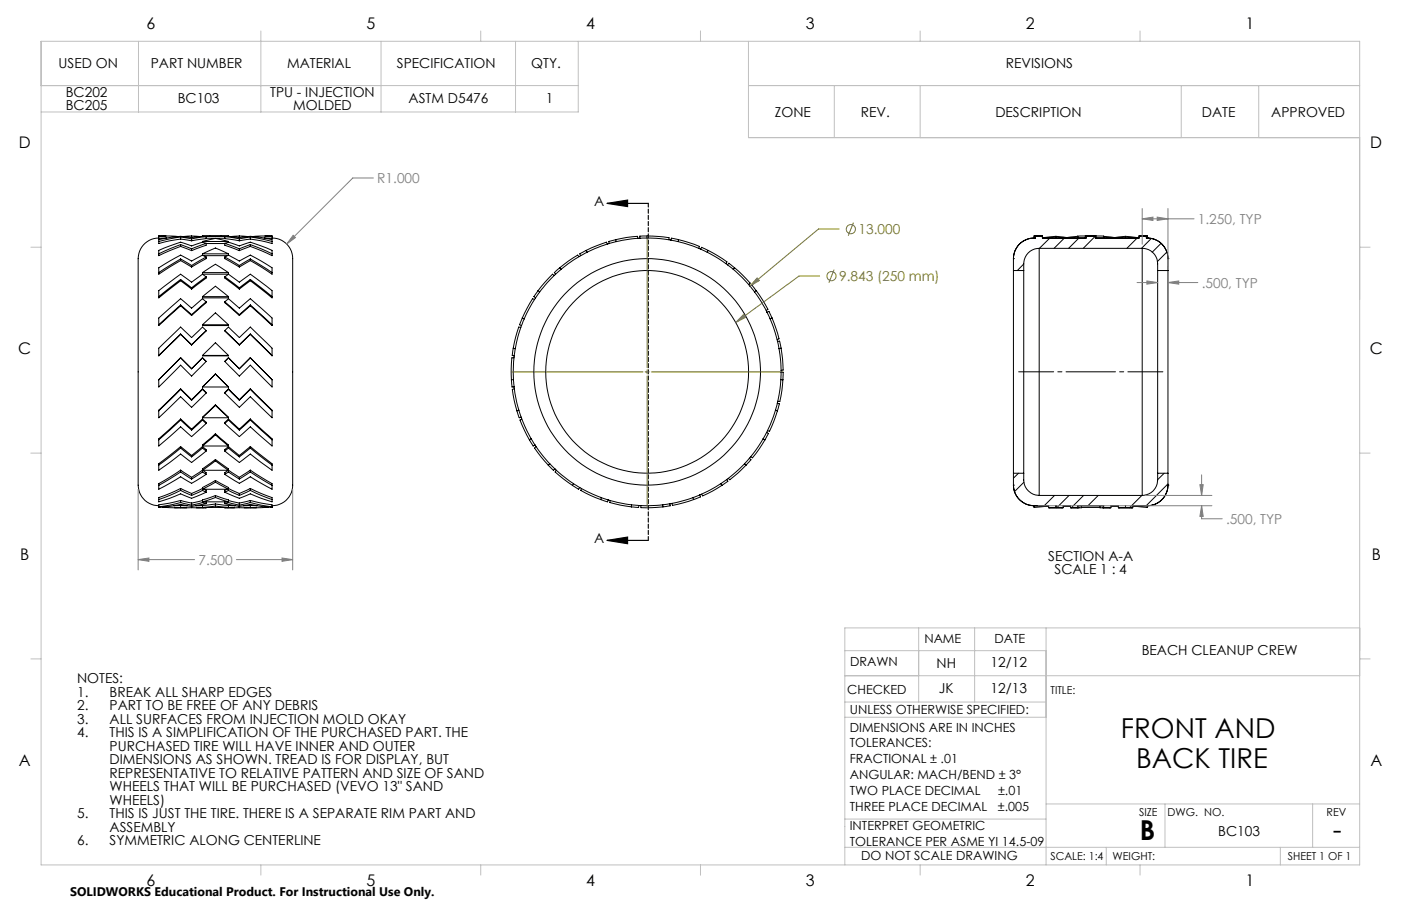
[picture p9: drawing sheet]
<svg xmlns="http://www.w3.org/2000/svg" width="432mm" height="279mm" viewBox="0 0 432 279" stroke-linecap="round" stroke-linejoin="round" font-family="sans-serif">
<g fill="none" stroke="#000" stroke-width=".31">
<path d="M48.9 73.4a6.7 6.7 0 0 0-6.3 8.1v60.6a40.5 40.5 0 0 0 .4 9.8 6.4 6.4 0 0 0 5.9 4.1M48.9 72.8v.7l2.5-.1M48.9 72.8l6 .2M48.9 72.8h.1M48.9 72.8h2.3M55.7 73.7l3.4 .6M55.7 76l-6.8 2.8v-.5M55.7 76l3.4 1.3M55.7 73.7l-6.8 1.4v-.6M55.7 79.9l-6.8 4.2M55.7 79.9l3.4 2M55.7 75.4l-6.8 2.9"/>
<path d="M55.7 75.4l3.4 1.3M55.7 73.1l-6.8 1.4M55.7 73.1l3.4 .6M55.7 73.1v.6M55.7 75.4v.6M55.7 79.9v.5M59.1 73.3a20.7 20.7 0 0 0-10.2 .7v.5M59.1 72.8l2.6 .2M59.1 72.8l-2.7 .2M59.1 72.8v.5M59.1 73.7v.6M59.1 76.7v.6"/>
<path d="M62.4 78.7l-3.3 1.8-3.4-1.8-6.8 3.9v1.5M62.4 78.7l1.1 .6M62.4 78.3l4-1.8 4 1.8M62.4 74.7l-3.3 1.1-3.4-1.1-6.8 2.5v1.1M62.4 74.7l1.1 .3M62.4 74.5l1.3-.4a6.2 6.2 0 0 1 5.4 0l1.3 .4M62.4 72.9l-3.3 .4M62.4 72.9l1.1 .1M62.4 72.8h8M62.4 72.8v.1M62.4 74.5v.2M62.4 78.3v.4"/>
<path d="M62.4 78.3h8M62.4 74.5h8M62.8 78.8h7.2M63.5 73v.6l-4.4 .7M63.5 79.3v.5l-4.4 2.5M63.5 75v.6l-4.4 1.7M63.5 79.3l-4.4 2.6M63.5 75l-4.4 1.7M63.5 73l-4.4 .7M63.5 75.1h5.8M63.5 73.5h5.8M64.7 72.8h-2.3"/>
<path d="M68.2 72.8h2.2M69.3 73v.6l4.5 .7M69.3 75v.6l4.5 1.7M69.3 79.3v.5l4.5 2.5M69.3 79.3l4.5 2.6M69.3 75l4.5 1.7M69.3 73l4.5 .7M70.4 78.7l-1.1 .6M70.4 78.7l3.4 1.8 3.4-1.8 6.7 3.9v1.5M70.4 74.7l-1.1 .3M70.4 74.7l3.4 1.1 3.4-1.1 6.7 2.5v1.1M70.4 72.9l-1.1 .1"/>
<path d="M70.4 72.9l3.4 .4M70.4 72.8v.1M70.4 74.5v.2M70.4 78.3v.4M73.8 73.3a20.5 20.5 0 0 1 10.1 .7v.5M73.8 72.8l2.6 .2M73.8 72.8l-2.6 .2M73.8 72.8v.5M73.8 73.7v.6M73.8 76.7v.6M77.2 73.7l-3.4 .6M77.2 73.7l3.3 .6 3.4 .8v-.6"/>
<path d="M77.2 76l-3.4 1.3M77.2 76l6.7 2.8v-.5M77.2 79.9l6.7 4.2M77.2 79.9l-3.4 2M77.2 75.4l6.7 2.9M77.2 75.4l-3.4 1.3M77.2 73.1l6.7 1.4M77.2 73.1l-3.4 .6M77.2 73.1v.6M77.2 75.4v.6M77.2 79.9v.5M81.6 72.8h2.3"/>
<path d="M83.9 73.4a6.6 6.6 0 0 1 6.3 8.1v60.6a44.1 44.1 0 0 1-.4 9.8 6.4 6.4 0 0 1-5.9 4.1M83.9 72.8v.7l-2.5-.1M83.9 72.8l-6 .2M83.9 72.8h.1M178.4 79.2l-.4-.5-5.5 3.9M179 78.8l-2.4 1.5-3.7 2.7M180.7 77.2l-2 1.1 .3 .5M180.7 77.2l.2 .6M180.9 77.8l-1.9 1M187.2 75.3l-.3-.6-6.2 2.5M187.8 75.1l-2.7 .9-4.2 1.8M189.8 73.9l-2.2 .6 .2 .6"/>
<path d="M189.8 73.9l.1 .6M189.9 74.5l-2.1 .6M196.6 73.5l-.1-.6-3.4 .3-3.3 .7M197.2 73.5l-2.7 .2-4.6 .8M199.5 73.4l3.6 .2 3.7 .4M199.5 73.4l-2.3 .1M199.5 72.8l6.7 .5v.6M199.5 72.8h-2.3v.7M199.5 72.8v.6M206.8 74l2.2 .5M209 74.5l4.4 1.3 2.5 1M209.1 73.9l6.4 2.1-.1 .6"/>
<path d="M209.1 73.9l-2.2-.5-.1 .6M209.1 73.9l-.1 .6M215.9 76.8l2.1 1M215.9 76.8l.4-.5 2 .9M218 77.8l3.2 1.8 3 2.1M218.3 77.2l5.7 3.6-.2 .5M218.3 77.2l-.3 .6M312.3 79.8h.1M312.3 79.8v3.6M318.7 73.4a6.3 6.3 0 0 0-6.4 6.4M318.7 73.4h.1M318.7 73.4v-.6h2.6v.6h13.5v-.6h-2.6v.6"/>
<path d="M319.1 72.8v.6h-.4M320.3 76.6a4.8 4.8 0 0 0-4.8 4.8v2M320.3 76.6v76.2M320.3 76.6h31.7M323.6 73.4l-3.3 3.2M325.4 72.9l3.4 .4M325.4 72.9l-4.1 .5M325.4 72.9v.5M328 73.4l-3.1 3.2M328.8 73.3v.1M332.2 72.9l-3.4 .4M332.5 73.4l-3.1 3.2"/>
<path d="M334.4 72.8h3.5M337.6 72.8l-3.7 3.8M337.6 72.8h2.5v.6M337.6 72.8v.6h13.4v-.6M340.1 72.9l3.4 .4M343.5 73.3v.1M346.9 72.9l4.1 .5M346.9 72.9l-3.4 .4M346.9 72.9v.5M350.5 73.4l-3.2 3.2M351 72.8h2.6v.6M351.1 72.8h-.1"/>
<path d="M352 76.6a4.7 4.7 0 0 1 4.8 4.8v2M352 76.6v76.2M353.3 72.8v.6h.3M353.6 73.4a6.3 6.3 0 0 1 6.4 6.4M353.6 73.4a6.4 6.4 0 0 1 6.4 6.4M353.6 73.4h.1M354.8 73.6l-3 3M357.8 75.1l-2.7 2.7M359.6 77.8l-2.9 2.9M360 79.8h.1M360 79.8v3.6M55.7 94.3l-6.8 6.1v-.2"/>
<path d="M55.7 94.3l3.4 3M55.7 86.6l-6.8 5.3v-.4M55.7 86.6l3.4 2.5M55.7 80.4l-6.8 4.2v-.5M55.7 80.4l3.4 1.9M55.7 94.1l3.4 2.9M55.7 94.1l-6.8 6.1M55.7 86.2l3.4 2.6M55.7 86.2l-6.8 5.3M55.7 86.2v.4M55.7 94.1v.2M59.1 81.9v.4"/>
<path d="M59.1 88.8v.3M59.1 97v.3M62.4 91.5l4-3.2 4 3.2M62.4 84.6l-3.3 2.4-3.4-2.4-6.8 5v1.9M62.4 84.6l1.1 .8M62.4 84.1l4-2.6 4 2.6M62.4 84.1v.5M62.4 91.5v.4h8v-.4M62.4 84.6h8M62.4 91.5h8M62.4 84.1h8M63.5 93.1v.2l-4.4 4"/>
<path d="M63.5 85.4v.4l-4.4 3.3M63.5 93.1l-1.1-1-3.3 2.9-3.4-2.9-6.8 6v2.1M63.5 93.1l-4.4 3.9M63.5 85.4l-4.4 3.4M69.3 85.4v.4l4.5 3.3M69.3 93.1v.2l4.5 4M69.3 93.1l4.5 3.9M69.3 93.1l1.1-1 3.4 2.9 3.4-2.9 6.7 6v2.1M69.3 85.4l4.5 3.4M70.4 84.6l-1.1 .8M70.4 84.6l3.4 2.4 3.4-2.4 6.7 5v1.9M70.4 84.1v.5"/>
<path d="M73.8 81.9v.4M73.8 88.8v.3M73.8 97v.3M77.2 80.4l-3.4 1.9M77.2 80.4l6.7 4.2v-.5M77.2 86.6l-3.4 2.5M77.2 86.6l6.7 5.3v-.4M77.2 94.3l-3.4 3M77.2 94.3l6.7 6.1v-.2M77.2 94.1l6.7 6.1M77.2 94.1l-3.4 2.9M77.2 86.2l6.7 5.3"/>
<path d="M77.2 86.2l-3.4 2.6M77.2 86.2v.4M77.2 94.1v.2M161 98.1l-.9 2.1 .6 .2M161 98.1l.6 .2M161.6 98.3l-.9 2.1M164.7 92.4l-.6-.3-3.1 6M165.1 91.9l-1.9 3.1-1.6 3.3M165.8 89.6l-1.3 1.9 .6 .4M165.8 89.6l.5 .4M166.3 90l-1.2 1.9M170.8 84.9l-.5-.3-4.5 5"/>
<path d="M171.2 84.6l-2.5 2.6-2.4 2.8M172.5 82.6l-1.6 1.5 .3 .5M172.5 82.6l.4 .4M172.9 83l-1.7 1.6M224.2 81.7l1.8 1.3M224.2 81.7l.4-.5 1.8 1.4M226 83l2.7 2.5 2.5 2.8M226.4 82.6l4.8 4.7-.4 .5M226.4 82.6l-.4 .4M231.2 88.3l1.4 1.7M231.2 88.3l.5-.4 1.4 1.7M232.6 90l2 3.1 1.8 3.2"/>
<path d="M233.1 89.6l3.6 5.8-.6 .4M233.1 89.6l-.5 .4M236.4 96.3l.9 2M236.4 96.3l.6-.3 .9 2.1M237.3 98.3l1.1 2.6 1.2 4.4M237.9 98.1l2.2 6.4-.6 .2M237.9 98.1l-.6 .2M312.3 83.4v62.5M312.3 83.4h3.2M315.5 81.4l-2 2M315.5 83.4v62.5M356.8 83.4v62.5"/>
<path d="M356.8 83.4h3.2M360 83.4v62.5M48.9 117.1h.1M55.7 110.3l-6.8 6.8M55.7 110.3l3.4 3.4M55.7 103.1l-6.8 6.5M55.7 103l-6.8 6.6M55.7 103l3.4 3.3M55.7 119.9l3.4 3.4M55.7 119.9l-6.8 6.8M55.7 103.1l3.4 3.3M55.7 103v.1"/>
<path d="M55.7 110.3h.1M55.7 119.9v.2M59.1 106.3v.1M59.1 113.7h.1M62.4 110.3l-3.3 3.4M62.4 110.3l1.1 1.2M62.4 109.6l4-3.9 4 3.9M62.4 119.9l1.1 1.3M62.4 119.9l-3.3 3.4M62.4 100.2l4-3.7 4 3.7M62.4 100.2v.2h8v-.2M62.4 109.6h8"/>
<path d="M62.4 110.3h.1M62.4 119.9v.2M62.4 119.3h8M62.4 100.2h8M63.5 111.5l-4.4 4.5-3.4-3.4-6.8 6.7v-2.2M63.5 102l-1.1-1.1-3.3 3.2-3.4-3.2-6.8 6.5v2.2M63.5 102l-4.4 4.3M63.5 102l-4.4 4.4M66.4 115.3l-4 4M66.4 115.4l-4 3.9M66.4 115.3l4 4M66.4 115.4l4 3.9"/>
<path d="M66.4 115.3v.1M69.3 111.5l4.5 4.5 3.4-3.4 6.7 6.7v-2.2M69.3 102l4.5 4.3M69.3 102l1.1-1.1 3.4 3.2 3.4-3.2 6.7 6.5v2.2M69.3 102l4.5 4.4M70.4 110.3l-1.1 1.2M70.4 110.3l3.4 3.4M70.4 119.9l-1.1 1.3M70.4 119.9l3.4 3.4M70.4 110.3h.1M70.4 119.9v.2M73.8 106.3v.1"/>
<path d="M73.8 113.7h.1M77.2 110.3l-3.4 3.4M77.2 110.3l6.7 6.8M77.2 103l6.7 6.6M77.2 103l-3.4 3.3M77.2 103.1l6.7 6.5M77.2 119.9l-3.4 3.4M77.2 119.9l6.7 6.8M77.2 103.1l-3.4 3.3M77.2 103v.1M77.2 110.3h.1M77.2 119.9v.2"/>
<path d="M83.9 117.1h.1M157.6 117.1l.2 2.2h.6M158.2 107.4l-.3 2.2 .6 .1M158.2 107.4l.6 .1M158.3 117.1l.1 2.2M158.3 117.1h-.7M158.4 119.3l.8 4.6 .7 2.6M158.4 110.3h-.6l-.2 6.8M158.5 109.7l-.2 7.4M158.5 119.9l-.6 .2 1.4 6.6M158.8 107.5l-.3 2.2M160.5 101l-.6-.1-1.7 6.5"/>
<path d="M160.7 100.4l-1.1 3.5-.8 3.6M239.6 105.3l.5 2.2M239.6 105.3l.7-.1 .4 2.2M240.1 107.5l.5 3.7 .1 3.6M240.7 117.1l-.3 2.7-.8 4.6M240.7 117.1h.6M240.7 114.8v2.3M240.7 114.8l.7 .1-.1 2.2M240.7 107.4l.7 6.7-.7 .1M240.7 107.4l-.6 .1M241.3 117.1l-.3 3.4-.7 3.3h-.6M55.7 120.1l-6.8 6.6"/>
<path d="M55.7 120.1l3.4 3.3M55.7 137.7l3.4 2.8M55.7 137.7l-6.8 5.3v.4M55.7 129.2l3.4 3.1M55.7 129.2l-6.8 6.1v.3M55.7 129.5l3.4 3.1M55.7 129.5l-6.8 6.1M55.7 138.2l-6.8 5.2M55.7 138.2l3.4 2.7M55.7 129.2v.3M55.7 137.7v.5M59.1 123.3v.1"/>
<path d="M59.1 132.3v.3M62.4 120.1l-3.3 3.3M62.4 120.1l1.1 1.1M62.4 137.7l1.1 .9v.5M62.4 137.7l-3.3 2.8M62.4 129.2l1.1 1.1v.3M62.4 129.2l-3.3 3.1M62.4 129.5l-3.3 3.1M62.4 129.5l1.1 1.1M62.4 138.2l-3.3 2.7M62.4 138.2l1.1 .9M62.4 129.2v.3"/>
<path d="M62.4 137.7v.5M62.4 128.8h8M62.4 137.5h8M63.5 121.2l-4.4 4.4-3.4-3.3-6.8 6.5v-2.1M63.5 130.6l-4.4 4.1-3.4-3.1-6.8 5.9v-1.9M63.5 139.1l-4.4 3.5-3.4-2.6-6.8 5v-1.6M66.4 133.8l4 3.4v.3M66.4 133.8l-4 3.4v.3M66.4 124.8l4 4M66.4 124.8l-4 4M66.4 125l4 3.8M66.4 125l-4 3.8"/>
<path d="M66.4 134.1l-4 3.4M66.4 134.1l4 3.4M66.4 124.8v.2M66.4 133.8v.3M69.3 121.2l4.5 4.4 3.4-3.3 6.7 6.5v-2.1M69.3 130.6l4.5 4.1 3.4-3.1 6.7 5.9v-1.9M69.3 139.1l4.5 3.5 3.4-2.6 6.7 5v-1.6M70.4 120.1l-1.1 1.1M70.4 120.1l3.4 3.3M70.4 129.2l3.4 3.1M70.4 129.2l-1.1 1.1v.3M70.4 137.7l3.4 2.8"/>
<path d="M70.4 137.7l-1.1 .9v.5M70.4 129.5l-1.1 1.1M70.4 129.5l3.4 3.1M70.4 138.2l-1.1 .9M70.4 138.2l3.4 2.7M70.4 129.2v.3M70.4 137.7v.5M73.8 123.3v.1M73.8 132.3v.3M77.2 120.1l-3.4 3.3M77.2 120.1l6.7 6.6M77.2 129.2l6.7 6.1v.3"/>
<path d="M77.2 129.2l-3.4 3.1M77.2 137.7l6.7 5.3v.4M77.2 137.7l-3.4 2.8M77.2 129.5l-3.4 3.1M77.2 129.5l6.7 6.1M77.2 138.2l-3.4 2.7M77.2 138.2l6.7 5.2M77.2 129.2v.3M77.2 137.7v.5M159.3 126.7l.7 2.1 .6-.1M159.9 126.5l.7 2.2M159.9 126.5l-.6 .2"/>
<path d="M160.6 128.7l1.8 4.2 1.3 2.4M160.8 129.2l-.5 .3 2.9 6.1M163.2 135.6l1.1 1.9 .6-.3M163.7 135.3l1.2 1.9M163.7 135.3l-.5 .3M164.9 137.2l2.1 3 2.4 2.8M165.2 137.7l-.5 .5 4.3 5.2M235.2 135.3l-2 3.1-2.2 2.9M235.2 135.3l.6 .3M235.8 135.6l-3.9 5.6-.5-.3M236.3 133.4l-1.1 1.9M236.3 133.4l.5 .3-1 1.9"/>
<path d="M239 126.5l-1.5 4.3-1.2 2.6M239 126.5l.6 .2M239.6 124.4l-.6 2.1M239.6 124.4l.6 .1-.6 2.2M239.6 126.7l-2.4 6.3-.7-.2M50.1 156.4l5.6 .2M53.8 156.6h3.7M55.7 155.9l2 .1M55.7 155.9l-2.1 .1M55.7 154.3l3.4 .9M55.7 154.3l-6.8 1.4v.6M55.7 150.6l3.4 1.6"/>
<path d="M55.7 150.6l-6.8 2.9v.6M55.7 145l3.4 2.2M55.7 145l-6.8 4.2v.5M55.7 145.6l-6.8 4.1M55.7 145.6l3.4 2.1M55.7 151.2l-6.8 2.9M55.7 151.2l3.4 1.6M55.7 155l-6.8 1.3M55.7 155l3.4 .8M55.7 156.6h3.4M55.7 145v.6M55.7 150.6v.6"/>
<path d="M55.7 154.3v.7M55.7 155.9v.7M59.1 156.2l-3.4-.7-3.4 .7-3.4 .3v-.2M59.1 156.6h3.3M59.1 140.5v.4M59.1 147.2v.5M59.1 152.2v.6M59.1 155.2v.6M59.1 156.2v.4M60.5 156.6h3M62.4 155.9l-2 .1M62.4 154.3l-3.3 .9"/>
<path d="M62.4 150.6l-3.3 1.6M62.4 145l-3.3 2.2M62.4 145.6l-3.3 2.1M62.4 145.6l1.1 .7M62.4 150.9l4-2.2 4 2.2zM62.4 151.2l-3.3 1.6M62.4 151.2l1.1 .6M62.4 154.8l4-1.4 4 1.4zM62.4 155l-3.3 .8M62.4 155l1.1 .3M62.4 156.5l1.3-.1a11.3 11.3 0 0 1 5.4 0l1.3 .1zM62.4 156.6h1.1"/>
<path d="M62.4 155.9v.7M62.4 145h8M62.5 145l1 .8v.5M62.9 150.9l.6 .3v.6M63.5 146.3l-4.4 2.7-3.4-2-6.8 3.9v-1.2M63.5 151.8l-4.4 1.9-3.4-1.4-6.8 2.5v-.7M63.5 155.3l-4.4 .9M63.5 154.8v.5M63.5 156.5v.1M66.4 148.2l4 2.2v.8M66.4 148.2l-4 2.2v.8M66.4 155.4l4 .5"/>
<path d="M66.4 155.4l-4 .5M66.4 152.8l4 1.4v.8M66.4 152.8l-4 1.4v.8M66.4 141.7l4 2.9v1M66.4 141.7l-4 2.9v1M66.4 142.1l4 2.9M66.4 142.1l-4 2.9M66.4 141.7v.4M66.4 148.2v.5M66.4 152.8v.6M66.4 155.4v.7M69.3 146.3l4.5 2.7 3.4-2 6.7 3.9v-1.2"/>
<path d="M69.3 151.8l4.5 1.9 3.4-1.4 6.7 2.5v-.7M69.3 155.3l4.5 .9M69.3 156.6h3M69.3 154.8v.5M69.3 156.5v.1M69.9 150.9l-.6 .3v.6M70.3 145l-1 .8v.5M70.4 145l3.4 2.2M70.4 150.6l3.4 1.6M70.4 154.3l3.4 .9M70.4 155.9l2.1 .1M70.4 145.6l3.4 2.1"/>
<path d="M70.4 145.6l-1.1 .7M70.4 151.2l-1.1 .6M70.4 151.2l3.4 1.6M70.4 155l-1.1 .3M70.4 155l3.4 .8M70.4 156.6h3.4M70.4 156.6h-1.1M70.4 155.9v.7M73.8 156.2l3.4-.7 3.3 .7 3.4 .3v-.2M73.8 156.6h3.4M73.8 140.5v.4M73.8 147.2v.5"/>
<path d="M73.8 152.2v.6M73.8 155.2v.6M73.8 156.2v.4M75.3 156.6h3.7M77.2 145l6.7 4.2v.5M77.2 145l-3.4 2.2M77.2 150.6l6.7 2.9v.6M77.2 150.6l-3.4 1.6M77.2 154.3l6.7 1.4v.6M77.2 154.3l-3.4 .9M77.2 155.9l2 .1M77.2 155.9l-2.1 .1"/>
<path d="M77.2 145.6l-3.4 2.1M77.2 145.6l6.7 4.1M77.2 151.2l-3.4 1.6M77.2 151.2l6.7 2.9M77.2 155l-3.4 .8M77.2 155l6.7 1.3M77.2 145v.6M77.2 150.6v.6M77.2 154.3v.7M77.2 155.9v.7M82.8 156.4l-5.6 .2M169 143.4l1.6 1.6 .4-.4"/>
<path d="M169.4 143l1.6 1.6M169.4 143l-.4 .4M171 144.6l2.1 1.8 3.7 2.8M171.4 145l-.3 .6 5.3 4.1M176.4 149.7l1.9 1.2 .4-.5M176.8 149.2l1.9 1.2M176.8 149.2l-.4 .5M178.7 150.4l4.1 2 2.5 1.1M179.2 150.6l-.2 .6 3 1.6 3.1 1.3M185.1 154.1l2.2 .7 .2-.6M185.3 153.5l2.2 .7M185.3 153.5l-.2 .6"/>
<path d="M187.5 154.2l2.6 .7 4.6 .8M188 154.3v.7l6.6 1.3M194.7 155.7l2.2 .2M194.7 155.7l-.1 .6M196.9 155.9l-.1 .6-2.2-.2M197.5 155.9l.1 .7 6.7-.3M204.3 155.7l-7.4 .2M204.3 155.7v.6M206.5 155.4l-2.2 .3M206.5 155.4l.1 .6-2.3 .3M213.6 153.5l-7.1 1.9M213.6 153.5l.2 .6"/>
<path d="M213.8 154.1l-6.5 1.8-.3-.6M215.7 152.6l-2.1 .9M215.7 152.6l.2 .6-2.1 .9M222.1 149.2l-3.1 1.9-3.3 1.5M222.1 149.2l.4 .5M222.5 149.7l-2.9 1.7-3 1.5-.4-.5M224 147.9l-1.9 1.3M224 147.9l.3 .5-1.8 1.3M229.5 143l-5.5 4.9M229.5 143l.4 .4M229.9 143.4l-5 4.6-.4-.5M231 141.3l-1.5 1.7"/>
<path d="M231 141.3l.5 .5-1.6 1.6M312.3 149.6a6.4 6.4 0 0 0 6.4 6.4M312.3 149.6h.1M312.3 145.9v3.7M312.3 145.9h3.2M313.9 145.9l-1.6 1.6M315.5 145.9a5.8 5.8 0 0 0 2.2 6.1l1.5 .6 1.1 .2M315.6 148.7l-2.9 2.9M318.7 156v.5l4.5-.5M318.7 156h.1M318.7 156h4.5l.1 .6h4.3l.1-.6h2.2l.1 .6h3.3v-.6M320.3 152.8h31.7"/>
<path d="M325 152.8l-3.2 3.2M325.4 156v.2zM327.7 156l1.1 .2M328.8 156v.2M329.5 152.8l-3.8 3.8M329.9 156l-1.1 .2M332.2 156.6l-.1-.6h8.1l-.1 .6M333.3 156.5h5.7M334 152.8l-3.8 3.8M338.5 152.8l-3.2 3.2M339 156v.6h3.4v-.6h2.2l.1 .6h4.4l.1-.6h4.4M342.4 156l1.1 .2"/>
<path d="M343.5 156v.2M344.6 156l-1.1 .2M346.9 156h.1M346.9 156v.2M351.9 152.8l-3.8 3.8M353.6 156v.5l-4.4-.5M353.6 156h.1M356.8 145.9a5.7 5.7 0 0 1-2 6l-1.5 .7-1.3 .2M356.8 145.9h3.2M358.8 145.9l-2 2.1M360 149.2l-6.7 6.8M360 149.6a6.4 6.4 0 0 1-6.4 6.4"/>
<path d="M360 149.6a6.3 6.3 0 0 1-6.4 6.4M360 149.6h.1M360 145.9v3.7"/>
<circle cx="199.5" cy="114.7" r="31.3"/>
<circle cx="199.5" cy="114.7" r="34.9"/>
</g>
<g fill="none" stroke="#808000" stroke-width=".31">
<path d="M199.5 72.8v40.6M258.6 70.6h-6.3l-21.2 17.6M263 68.7l-1.6 4M229.1 97.1l.6 .8-2.9 1.5zM233.4 85.7l.6 .8-2.9 1.7zM252.6 85.1h-6.3l-19.5 14.3M257.1 83.1l-1.6 4.1M157.6 114.7h40.6M198.8 114.7h1.3M199.5 114.1v1.2M199.5 116v40.6M200.7 114.7h40.7"/>
<circle cx="262.3" cy="70.7" r="1.41"/>
<circle cx="256.3" cy="85.1" r="1.41"/>
</g>
<path d="M187.1 62.7l6.3-1v2zM187.1 62.7h12.7M187.1 166.7l6.3-1.1v2.1zM187.1 166.7h12.7" fill="none" stroke="#000" stroke-width=".35"/>
<g fill="none" stroke="#808080" stroke-width=".31">
<path d="M115.1 54.9h-6.4l-20.3 20.3M90.3 72.6l.8 .7-2.7 1.9zM352 67.5l3.4-.5v1zM352 64.3v11M352 67.5h16M356.7 67l3.3 .5-3.3 .5zM360 64.3v17.9M350.4 87.1h6.4M353.5 86.6l3.3 .5-3.3 .5zM360 87.1l3.3-.5v1zM360 87.1h9.2M42.6 150.9v24.9"/>
<path d="M90.2 150.9v24.9M320 156h53.5M353.3 152.8h20.2M369.8 149.5h1l-.5 3.3zM370.3 156l.5 3.2h-1zM370.3 156v4h6.4M370.3 146.4v6.4M42.6 172.6l3.3-.5v1zM42.6 172.6h17.4M72.8 172.6h17.4M86.9 172.1l3.3 .5-3.3 .5z"/>
</g>
<path d="M314 114.7h44.4" fill="none" stroke="#000" stroke-width=".31" stroke-dasharray="15.2 1.3 1.3 1.3" stroke-dashoffset="4.4"/>
<path d="M199.8 62.7v103.9" fill="none" stroke="#000" stroke-width=".35" stroke-dasharray="1.3 .6" stroke-dashoffset=".1"/>
<g fill="none" stroke="#c0c0c0" stroke-width=".31">
<path d="M12.7 12.7h406.4v254h-406.4zM42.7 12.7v21.8M80.4 9.6v24.9M117.4 12.7v21.8M148.2 9.6v3.1M158.9 12.7v21.8M178.2 12.7v21.8h-165.5M215.9 9.5v3.2M230.7 12.7v29.7h188.4M283.6 9.6v3.1M351.4 9.6v3.1M12.7 26.4h165.5"/>
<path d="M230.7 26.4h188.4M257.1 26.4v16M283.6 26.4v16M364.1 26.4v16M387.9 26.4v16M9.5 76.2h3.2M419.1 76.2h3.2M9.5 139.7h3.2M419.1 139.7h3.2M283.1 193.6v22.9M300.4 193.6v22.9M322.4 193.6v73.1"/>
<path d="M419.1 193.6h-158.7v73.1M9.5 203.2h3.2M260.4 200.7h62M260.4 208.4h158.7M260.4 216.5h62M419.1 203.2h3.2M260.4 221.2h62M260.4 252.6h62M322.4 247.9h96.7M359.1 247.9v13.4M404.6 247.9v13.4M80.4 266.7v3.2"/>
<path d="M148.2 266.7v3.2M215.9 266.7v3.2M260.4 261.3h158.7M283.6 266.7v3.2M341 261.3v5.4M351.4 266.7v3.2M394.6 261.3v5.4"/>
</g>
<path d="M187.1 62.7l6.3-1v2zM187.1 166.7l6.3-1.1v2.1z" fill="#000"/>
<g fill="#808000">
<path d="M229.1 97.1l.6 .8-2.9 1.5z"/>
<path d="M233.4 85.7l.6 .8-2.9 1.7z"/>
</g>
<path d="M90.3 72.6l-1.9 2.6 2.7-1.9zM42.6 172.6l3.3-.5v1zM86.9 172.1l3.3 .5-3.3 .5zM352 67.5l3.4-.5v1zM356.7 67l3.3 .5-3.3 .5zM353.5 86.6l3.3 .5-3.3 .5zM360 87.1l3.3-.5v1zM369.8 149.5h1l-.5 3.3zM370.3 156l.5 3.2h-1z" fill="#808080"/>
<g font-size="8.5">
<text x="345.5" y="227.5">FRONT AND</text>
<text x="350.2" y="237">BACK TIRE</text>
<text x="351.3" y="259">B</text>
<text x="410.8" y="258.9">-</text>
</g>
<g font-size="4.9">
<text x="45.2" y="8.9">6</text>
<text x="112.9" y="8.9">5</text>
<text x="180.7" y="8.9">4</text>
<text x="248.4" y="8.9">3</text>
<text x="316.1" y="8.9">2</text>
<text x="383.9" y="8.9">1</text>
<text x="5.8" y="45.8">D</text>
<text x="422.3" y="45.8">D</text>
<text x="5.6" y="109.3">C</text>
<text x="422.2" y="109.3">C</text>
<text x="6.2" y="172.8">B</text>
<text x="422.8" y="172.8">B</text>
<text x="5.8" y="236.3">A</text>
<text x="422.4" y="236.3">A</text>
<text x="45.2" y="273.1">6</text>
<text x="112.9" y="273.1">5</text>
<text x="180.7" y="273.1">4</text>
<text x="248.4" y="273.1">3</text>
<text x="316.1" y="273.1">2</text>
<text x="383.9" y="273.1">1</text>
</g>
<g font-size="4.2">
<text x="18.1" y="20.8">USED ON</text>
<text x="46.5" y="20.8">PART NUMBER</text>
<text x="88.5" y="20.8">MATERIAL</text>
<text x="122.3" y="20.8">SPECIFICATION</text>
<text x="163.7" y="20.8">QTY.</text>
<text x="310" y="20.8">REVISIONS</text>
<text x="20.2" y="29.9">BC202</text>
<text x="83.3" y="29.9">TPU - INJECTION</text>
<text x="20.2" y="34">BC205</text>
<text x="54.8" y="31.8">BC103</text>
<text x="90.4" y="34">MOLDED</text>
<text x="125.9" y="31.8">ASTM D5476</text>
<text x="168.2" y="31.8">1</text>
<text x="238.8" y="35.9">ZONE</text>
<text x="265.3" y="35.9">REV.</text>
<text x="306.8" y="35.9">DESCRIPTION</text>
<text x="370.4" y="35.9">DATE</text>
<text x="391.8" y="35.9">APPROVED</text>
<text x="183.1" y="63.4">A</text>
<text x="183.1" y="167.3">A</text>
<text x="323.1" y="173">SECTION A-A</text>
<text x="325" y="177.1">SCALE 1 : 4</text>
<text x="351.9" y="202.1">BEACH CLEANUP CREW</text>
<text x="288.7" y="206">NH</text>
<text x="305.3" y="205.7">12/12</text>
<text x="23.8" y="210.6">NOTES:</text>
<text x="23.8" y="214.8">1.</text>
<text x="33.8" y="214.8">BREAK ALL SHARP EDGES</text>
<text x="289.4" y="213.7">JK</text>
<text x="305.3" y="213.7">12/13</text>
<text x="23.8" y="219">2.</text>
<text x="33.8" y="219">PART TO BE FREE OF ANY DEBRIS</text>
<text x="23.8" y="223.2">3.</text>
<text x="23.8" y="227.3">4.</text>
<text x="33.8" y="223.2">ALL SURFACES FROM INJECTION MOLD OKAY</text>
<text x="33.8" y="227.3">THIS IS A SIMPLIFICATION OF THE PURCHASED PART. THE</text>
<text x="33.8" y="231.5">PURCHASED TIRE WILL HAVE INNER AND OUTER</text>
<text x="33.8" y="235.7">DIMENSIONS AS SHOWN. TREAD IS FOR DISPLAY, BUT</text>
<text x="33.8" y="239.9">REPRESENTATIVE TO RELATIVE PATTERN AND SIZE OF SAND</text>
<text x="33.8" y="244">WHEELS THAT WILL BE PURCHASED (VEVO 13&quot; SAND</text>
<text x="33.8" y="248.2">WHEELS)</text>
<text x="23.8" y="252.4">5.</text>
<text x="33.8" y="252.4">THIS IS JUST THE TIRE. THERE IS A SEPARATE RIM PART AND</text>
<text x="33.8" y="256.6">ASSEMBLY</text>
<text x="375.5" y="257.8">BC103</text>
<text x="23.8" y="260.7">6.</text>
<text x="33.8" y="260.7">SYMMETRIC ALONG CENTERLINE</text>
</g>
<g font-size="4.2" fill="#808080">
<text x="116.3" y="56.5">R1.000</text>
<text x="369.2" y="69.1">1.250, TYP</text>
<text x="370.4" y="88.7">.500, TYP</text>
<text x="377.9" y="161.6">.500, TYP</text>
<text x="61.1" y="174.2">7.500</text>
</g>
<g font-size="4.2" fill="#808000">
<text x="264.6" y="72.2">13.000</text>
<text x="258.6" y="86.7">9.843 (250 mm)</text>
</g>
<g font-size="3.9">
<text x="284.9" y="198.3">NAME</text>
<text x="306.5" y="198.3">DATE</text>
<text x="262" y="205.5">DRAWN</text>
<text x="261.1" y="213.9">CHECKED</text>
<text x="261.9" y="220.3">UNLESS OTHERWISE SPECIFIED:</text>
<text x="261.9" y="225.6">DIMENSIONS ARE IN INCHES</text>
<text x="261.9" y="230.5">TOLERANCES:</text>
<text x="261.9" y="235.4">FRACTIONAL ± .01</text>
<text x="261.9" y="240.3">ANGULAR: MACH/BEND ± 3°</text>
<text x="261.9" y="245.1">TWO PLACE DECIMAL</text>
<text x="307.6" y="245.1">±.01</text>
<text x="261.9" y="250">THREE PLACE DECIMAL</text>
<text x="307.5" y="250">±.005</text>
<text x="261.9" y="255.9">INTERPRET GEOMETRIC</text>
<text x="261.9" y="260.8">TOLERANCE PER ASME YI 14.5-09</text>
<text x="265.5" y="265.2">DO NOT SCALE DRAWING</text>
</g>
<text font-size="3.8" x="21.6" y="276.3">SOLIDWORKS Educational Product. For Instructional Use Only.</text>
<g font-size="3.4">
<text x="323.8" y="214">TITLE:</text>
<text x="351.1" y="251.6">SIZE</text>
<text x="359.9" y="251.6">DWG. NO.</text>
<text x="408.9" y="251.7">REV</text>
<text x="323.7" y="265.2">SCALE: 1:4</text>
<text x="342.9" y="265.2">WEIGHT:</text>
<text x="396.9" y="265.2">SHEET 1 OF 1</text>
</g>
</svg>
